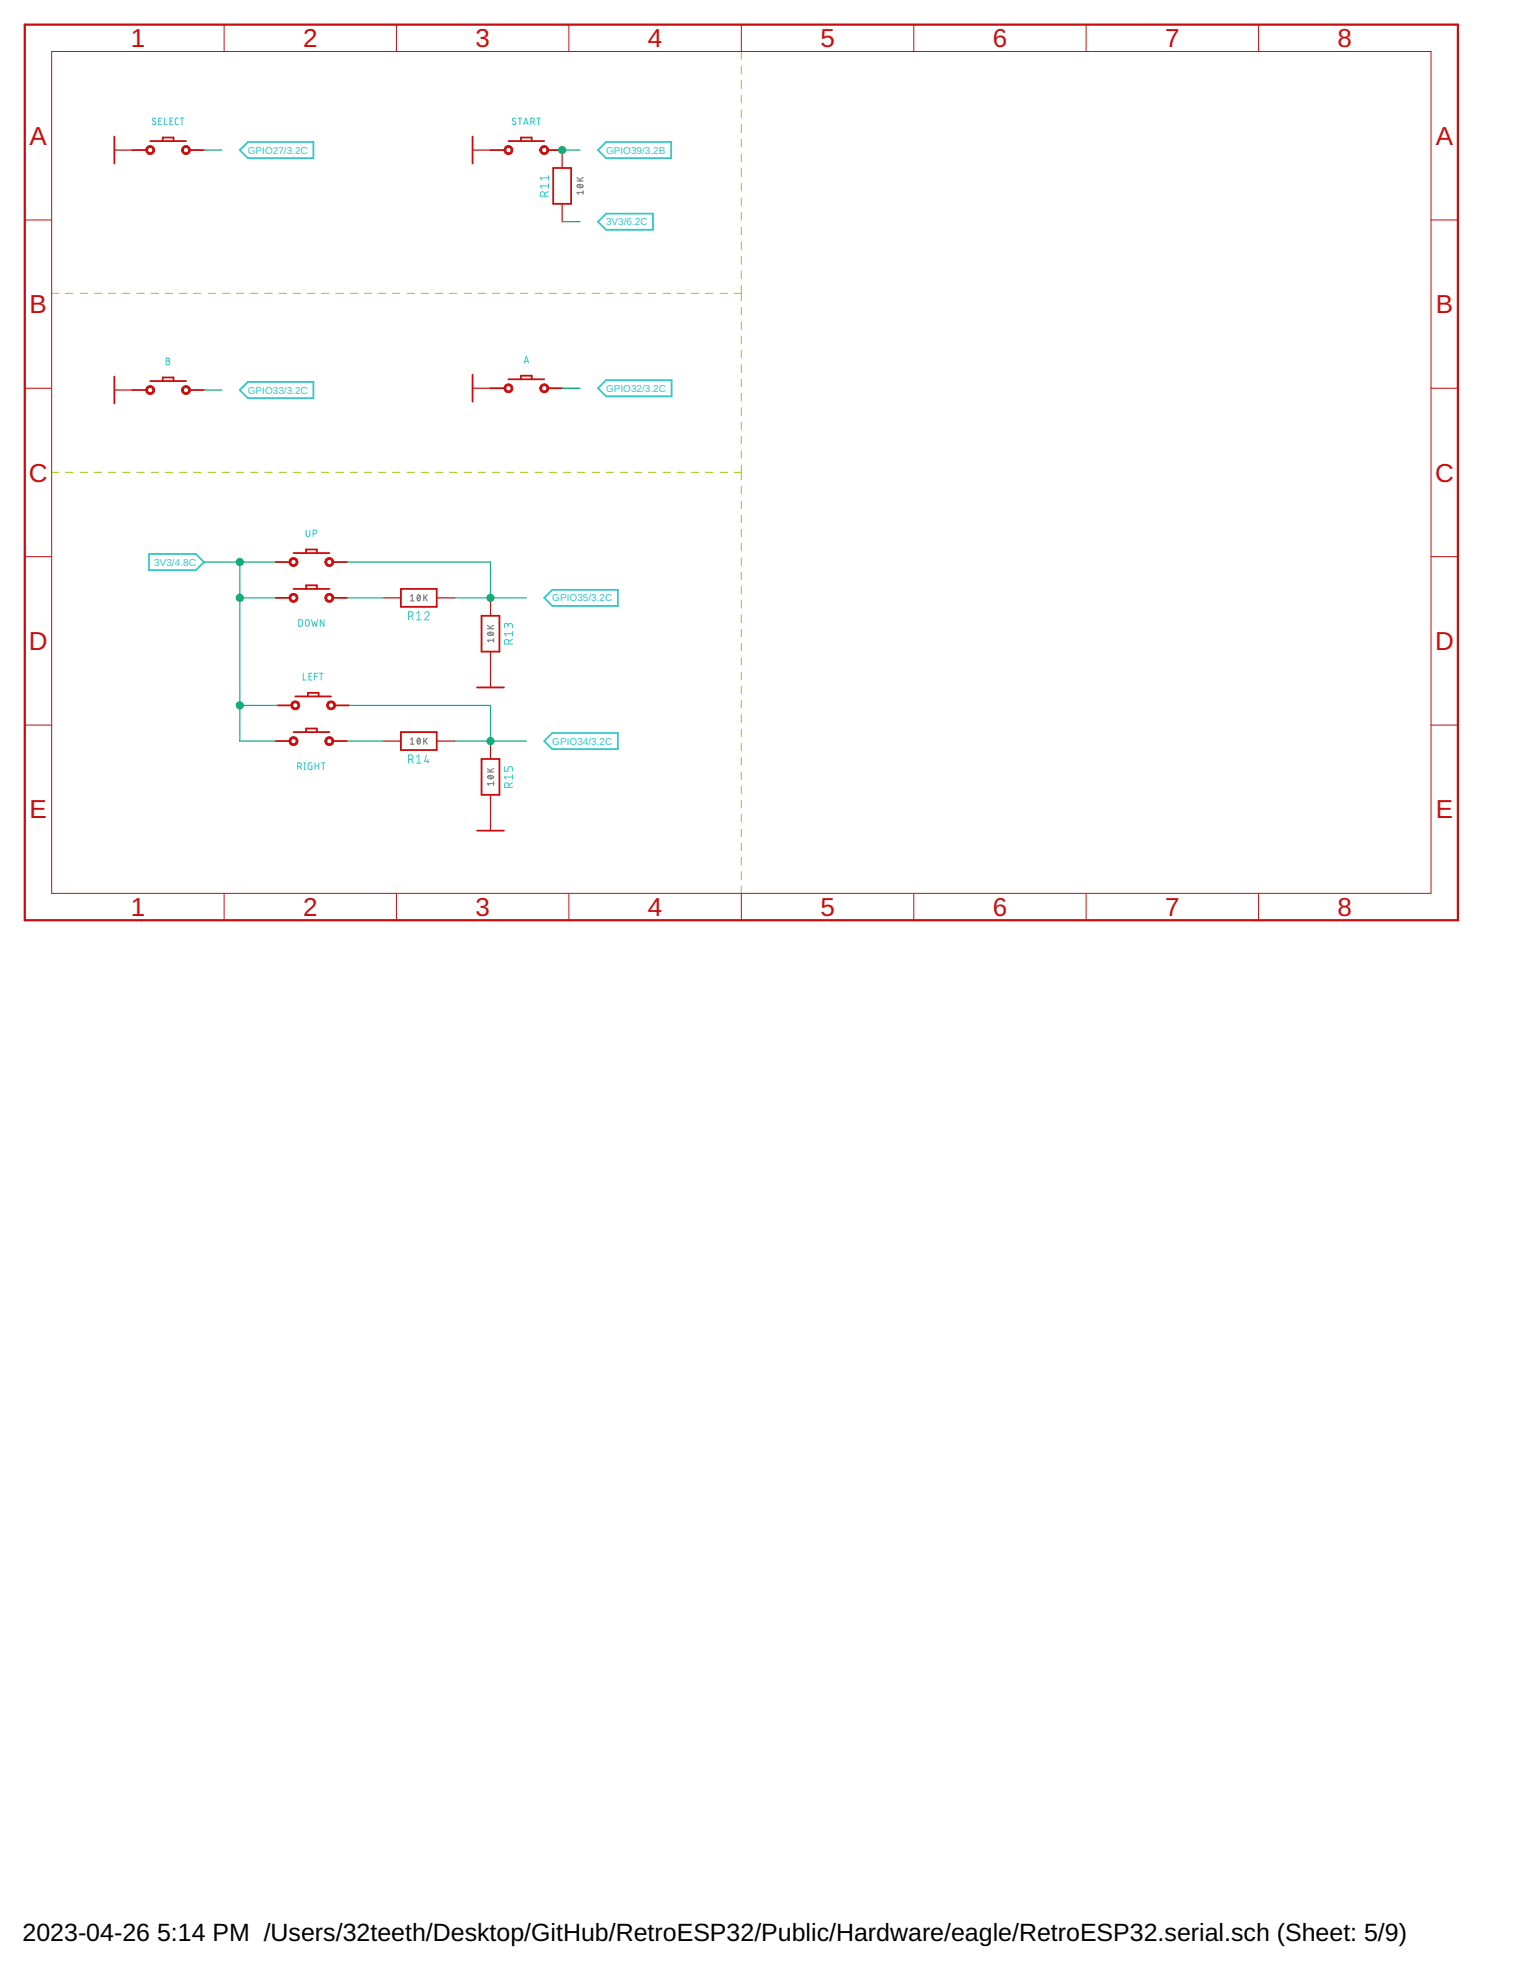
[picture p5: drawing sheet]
<svg xmlns="http://www.w3.org/2000/svg" width="216mm" height="279mm" viewBox="0 0 216 279" stroke-linecap="round" stroke-linejoin="round" font-family="sans-serif">
<g fill="none" stroke="#afd134" stroke-width=".17">
<path d="M105.1 7.3v1.1M105.1 9.4v1.1M105.1 11.5v1M105.1 13.5v1.1M105.1 15.6v1.1M105.1 17.7v1.1M105.1 19.7v1.1M105.1 21.8v1.1M105.1 23.9v1.1M105.1 26v1.1M105.1 28.1v1M105.1 30.1v1.1"/>
<path d="M105.1 32.2v1.1M105.1 34.3v1.1M105.1 36.4v1M105.1 38.4v1.1M7.3 41.6h1M9.3 41.6h1.1M11.3 41.6h1.1M13.4 41.6h1M15.4 41.6h1M17.4 41.6h1M19.4 41.6h1M21.4 41.6h1.1"/>
<path d="M23.5 41.6h1M25.5 41.6h1M27.5 41.6h1M29.5 41.6h1M31.5 41.6h1M33.5 41.6h1M35.5 41.6h1.1M37.5 41.6h1.1M39.6 41.6h1M41.6 41.6h1M43.6 41.6h1M45.6 41.6h1"/>
<path d="M47.6 41.6h1M49.7 41.6h1M51.7 41.6h1M53.7 41.6h1M55.7 41.6h1M57.7 41.6h1M59.7 41.6h1M61.7 41.6h1.1M63.8 41.6h1M65.8 41.6h1M67.8 41.6h1M69.8 41.6h1"/>
<path d="M71.8 41.6h1M73.8 41.6h1M75.9 41.6h1M77.9 41.6h1M79.9 41.6h1M81.9 41.6h1M83.9 41.6h1M85.9 41.6h1.1M87.9 41.6h1.1M90 41.6h1M92 41.6h1M94 41.6h1"/>
<path d="M96 41.6h1M98 41.6h1M100 41.6h1M102.1 41.6h1M104.1 41.6h1M105.1 40.5v2.1M105.1 43.6v1M105.1 45.6v1.1M105.1 47.7v1M105.1 49.7v1M105.1 51.7v1.1M105.1 53.8v1"/>
<path d="M105.1 55.8v1M105.1 57.8v1.1M105.1 59.9v1M7.3 67h1M9.3 67h1.1M11.3 67h1.1M13.4 67h1M15.4 67h1M17.4 67h1M19.4 67h1M21.4 67h1.1M23.5 67h1"/>
<path d="M25.5 67h1M27.5 67h1M29.5 67h1M31.5 67h1M33.5 67h1M35.5 67h1.1M37.5 67h1.1M39.6 67h1M41.6 67h1M43.6 67h1M45.6 67h1M47.6 67h1"/>
<path d="M49.7 67h1M51.7 67h1M53.7 67h1M55.7 67h1M57.7 67h1M59.7 67h1M61.7 67h1.1M63.8 67h1M65.8 67h1M67.8 67h1M69.8 67h1M71.8 67h1"/>
<path d="M73.8 67h1M75.9 67h1M77.9 67h1M79.9 67h1M81.9 67h1M83.9 67h1M85.9 67h1.1M87.9 67h1.1M90 67h1M92 67h1M94 67h1M96 67h1"/>
<path d="M98 67h1M100 67h1M102.1 67h1M104.1 67h1M105.1 61.9v1M105.1 63.9v1M105.1 65.9v2.1M105.1 69v1M105.1 71v1.1M105.1 73v1.1M105.1 75.1v1M105.1 77.1v1"/>
<path d="M105.1 79.1v1M105.1 81.1v1M105.1 83.1v1.1M105.1 85.2v1M105.1 87.2v1M105.1 89.2v1M105.1 91.2v1.1M105.1 93.3v1M105.1 95.3v1M105.1 97.3v1M105.1 99.3v1.1M105.1 101.3v1.1"/>
<path d="M105.1 103.4v1M105.1 105.4v1M105.1 107.4v1M105.1 109.4v1.1M105.1 111.5v1M105.1 113.5v1M105.1 115.5v1M105.1 117.5v1.1M105.1 119.5v1.1M105.1 121.6v1M105.1 123.6v1M105.1 125.6v1"/>
</g>
<g fill="none" stroke="#808080" stroke-width=".17">
<path d="M81.8 25.7h.9M81.8 25.2l.5 .5M81.8 26.3l.6-.1 .3 .2a.5 .5 0 0 1-.9 0zM82 26.2l.5 .4M82.7 27.3h-.9l.2 .2M82.7 27.1v.4M82.7 25.2l-.6 .3M58.2 84.5l.2-.2v.9M58.2 85.2h.5M59.2 84.3h.2a.5 .5 0 0 1 0 .9l-.2-.1-.1-.3zM59.5 84.5l-.3 .5M60.1 84.3v.9"/>
<path d="M60.3 84.6l.3 .6M60.6 84.3l-.5 .5M69.1 89.1h.9M69.1 88.6l.5 .5M69.1 89.7l.6-.1 .3 .3a.52 .52 0 0 1-.9 0zM69.3 89.7l.5 .3M70 90.8h-.9l.2 .2M70 90.5v.5M70 88.6l-.6 .3M58.2 104.8l.2-.2v.9M58.2 105.5h.5M59.2 104.7a.39 .39 0 0 1 .4 .4 .39 .39 0 0 1-.4 .4l-.1-.4z"/>
<path d="M59.5 104.8l-.3 .5M60.1 104.6v.9M60.3 105l.3 .5M60.6 104.6l-.5 .6M69.1 109.4h.9M69.1 109l.5 .4M69.1 110.1a.45 .45 0 0 1 .5-.2 .45 .45 0 0 1 .3 .4l-.2 .1h-.3l-.3-.1zM69.3 110l.5 .4M70 110.8v.5M70 111.1h-.9l.2 .2M70 109l-.6 .2"/>
</g>
<g fill="none" stroke="#32c8c8" stroke-width=".14">
<path d="M22.1 16.8l-.3-.1a.2 .2 0 0 0-.2 .2 .2 .2 0 0 0 .1 .2l.4 .4-.2 .2-.3-.2M22.5 17.2h.3M22.9 16.7h-.4v1h.4M23.3 16.7v1h.4M24.1 17.2h.3M24.5 16.7h-.4v1h.4M25.3 16.7l-.3 .1-.2 .2 .1 .6 .4 .1M25.5 16.7h.6M25.8 16.7v1M73.1 16.8l-.2-.1a.2 .2 0 0 0-.3 .2 .2 .2 0 0 0 .1 .2l.4 .3v.2l-.2 .1-.3-.2M73.4 16.7h.6M73.7 16.7v1"/>
<path d="M74.3 17.7l.2-1 .4 1M74.3 17.4h.5M75.2 17.3l.5-.1 .1-.3-.2-.1-.4-.1v1M75.6 17.3l.2 .4M76.1 16.7h.5M76.3 16.7v1M77.2 27.8v-.3a.32 .32 0 0 0-.3-.3 .32 .32 0 0 0-.3 .3v.3h1.1M77.7 27.2l-.5 .2M77.7 26.4h-1.1l.2 .3M77.7 24.9v.6M77.7 26v.7M77.7 25.2h-1.1l.2 .3"/>
<path d="M23.6 50.8l.4 .1v.2l-.2 .1 .2 .1a.25 .25 0 0 1 .1 .3 .25 .25 0 0 1-.3 .1h-.2zM23.6 51.2h.2M74.3 51.5l.3-1 .3 1M74.4 51.2h.4M43.4 75.1v.8l.2 .2 .2-.1 .1-.2v-.7M44.4 75.6h.2a.25 .25 0 0 0 .3-.2 .25 .25 0 0 0-.3-.3h-.2v1M42.4 87.8l.3 .1 .2 .1v.5l-.2 .3h-.3zM43 95.4v1h.4M43.4 87.9l.2-.1 .2 .2v.6a.25 .25 0 0 1-.3 .2 .25 .25 0 0 1-.2-.3zM43.8 95.9h.3M44.2 87.8l.2 1 .2-.7 .2 .7 .2-1M44.2 95.4h-.4v1h.4"/>
<path d="M44.6 95.9h.4M45 95.4h-.4v1M45.3 95.4h.5M45.5 95.4v1M45.9 87.8v1l-.5-1v1M57.9 87.4h.4a.33 .33 0 0 0 .3-.4 .33 .33 0 0 0-.3-.3h-.4v1.2M58.3 87.4l.3 .5M59.1 87.9h.6M59.1 87l.3-.3v1.2M60.2 87a.32 .32 0 0 1 .5-.3 .32 .32 0 0 1 0 .5l-.5 .7h.6M72 88.7a.33 .33 0 0 1 .3-.3 .33 .33 0 0 1 .4 .3v.3M72 88.9v-.3a.25 .25 0 0 0-.2-.2 .25 .25 0 0 0-.3 .2v.4"/>
<path d="M72.1 91.3v-.3a.32 .32 0 0 0-.3-.3 .32 .32 0 0 0-.3 .3v.3h1.2M72.7 90.6l-.6 .3M72.7 89.8h-1.2l.3 .3M72.7 89.5v.6M42.2 108.7l.5-.1v-.2l-.1-.2-.4-.1v1M42.5 108.7l.2 .4M43.1 108.1h.2M43.1 109.1h.2M43.2 108.1v1M44.2 108.1l-.5 .1v.7l.1 .2h.4v-.5h-.1M44.7 108.6h.5M44.7 108.1v1"/>
<path d="M45.2 108.1v1M45.6 108.1h.5M45.8 108.1v1M57.9 107.7h.4a.32 .32 0 0 0 .3-.4 .32 .32 0 0 0-.3-.3h-.4v1.2M58.3 107.7l.3 .5M59.1 107.3l.3-.3v1.2M59.1 108.2h.6M60.5 107l-.3 .9h.6M60.6 107.7v.5M71.5 108.7v.6h.5v-.4a.33 .33 0 0 1 .3-.2 .33 .33 0 0 1 .4 .2v.4M72.1 111.6v-.3a.32 .32 0 0 0-.3-.4 .32 .32 0 0 0-.3 .4v.3h1.2M72.7 109.8v.7"/>
<path d="M72.7 111l-.6 .2M72.7 110.2h-1.2l.3 .3"/>
</g>
<path d="M34 21.3l1.1-1.2h9.3v2.3h-9.3zM84.8 31.4l1.1-1.1h6.7v2.3h-6.7zM85.9 20.1h9.2v2.3h-9.2l-1.1-1.1zM34 55.3l1.1-1.2h9.3v2.3h-9.3zM84.8 55l1.1-1.1h9.3v2.3h-9.3zM21.1 78.5h6.7l1.1 1.2-1.1 1.1h-6.7zM77.2 84.8l1.1-1.2h9.3v2.3h-9.3zM77.2 105.1l1.1-1.2h9.3v2.3h-9.3z" fill="none" stroke="#32c8c8" stroke-width=".25"/>
<path d="M3.5 3.5h203.2v127h-203.2z" fill="none" stroke="#c90d0c" stroke-width=".32"/>
<g fill="none" stroke="#c90d0c" stroke-width=".14">
<path d="M7.3 7.3h195.6v119.3h-195.6zM31.8 3.5v3.8M56.2 3.5v3.8M80.6 3.5v3.8M105.1 3.5v3.8M129.5 3.5v3.8M154 3.5v3.8M178.4 3.5v3.8M3.5 31.2h3.8M202.9 31.2h3.8M3.5 55h3.8M202.9 55h3.8"/>
<path d="M3.5 78.9h3.8M202.9 78.9h3.8M3.5 102.8h3.8M202.9 102.8h3.8M31.8 126.6v3.9M56.2 126.6v3.9M80.6 126.6v3.9M105.1 126.6v3.9M129.5 126.6v3.9M154 126.6v3.9M178.4 126.6v3.9"/>
</g>
<g fill="#c90d0c" stroke="#c90d0c" stroke-width=".14">
<path d="M20.8 54.8a.64 .64 0 0 1 1.1 .2 .64 .64 0 0 1-.4 .9 .64 .64 0 0 1-.8-.6h.2a.38 .38 0 0 1 .6-.3 .38 .38 0 0 1 0 .6 .38 .38 0 0 1-.6-.2v-.1h-.2z" fill-rule="evenodd"/>
<path d="M25.9 54.8a.63 .63 0 0 1 1 .2 .63 .63 0 0 1-.4 .9 .63 .63 0 0 1-.8-.6h.3a.38 .38 0 0 1 .5-.3 .38 .38 0 0 1 .1 .6 .38 .38 0 0 1-.6-.2v-.1h-.3z" fill-rule="evenodd"/>
<path d="M71.6 20.8a.63 .63 0 0 1 1 .2 .63 .63 0 0 1-.4 .9 .63 .63 0 0 1-.8-.6h.3a.38 .38 0 0 1 .5-.4 .38 .38 0 0 1 .2 .6 .38 .38 0 0 1-.7-.1v-.1h-.3z" fill-rule="evenodd"/>
<path d="M76.7 20.8a.63 .63 0 0 1 1 .2 .63 .63 0 0 1-.4 .9 .63 .63 0 0 1-.8-.6h.3a.38 .38 0 0 1 .5-.4 .38 .38 0 0 1 .1 .6 .38 .38 0 0 1-.6-.1v-.1h-.3z" fill-rule="evenodd"/>
<path d="M20.8 20.8a.63 .63 0 0 1 1 .2 .63 .63 0 0 1-.4 .9 .63 .63 0 0 1-.7-.6h.2a.38 .38 0 0 1 .6-.3 .38 .38 0 0 1 0 .6 .38 .38 0 0 1-.6-.2v-.1h-.2z" fill-rule="evenodd"/>
<path d="M25.9 20.8a.62 .62 0 0 1 1 .2 .62 .62 0 0 1-.4 .9 .62 .62 0 0 1-.8-.6h.3a.38 .38 0 0 1 .5-.3 .38 .38 0 0 1 .1 .6 .38 .38 0 0 1-.6-.2v-.1h-.3z" fill-rule="evenodd"/>
<path d="M71.6 54.6a.64 .64 0 0 1 1 .1 .64 .64 0 0 1-.4 1 .64 .64 0 0 1-.8-.7h.3a.38 .38 0 0 1 .5-.4 .38 .38 0 0 1 .2 .6 .38 .38 0 0 1-.7 0v-.2h-.3z" fill-rule="evenodd"/>
<path d="M76.7 54.6a.64 .64 0 0 1 1 .1 .64 .64 0 0 1-.4 1 .64 .64 0 0 1-.8-.7h.3a.38 .38 0 0 1 .5-.4 .38 .38 0 0 1 .1 .6 .38 .38 0 0 1-.6 0v-.2h-.3z" fill-rule="evenodd"/>
<path d="M41.1 79.2a.63 .63 0 0 1 1 .1 .63 .63 0 0 1-.3 1 .63 .63 0 0 1-.8-.6h.2a.38 .38 0 0 1 .6-.3 .38 .38 0 0 1 .1 .6 .38 .38 0 0 1-.6-.2l-.1-.1h-.2z" fill-rule="evenodd"/>
<path d="M46.2 79.2a.63 .63 0 0 1 1 .1 .63 .63 0 0 1-.3 1 .63 .63 0 0 1-.8-.6h.2a.38 .38 0 0 1 .6-.3 .38 .38 0 0 1 0 .6 .38 .38 0 0 1-.6-.2v-.1h-.2z" fill-rule="evenodd"/>
<path d="M41.1 84.3a.63 .63 0 0 1 1 .1 .63 .63 0 0 1-.3 .9 .63 .63 0 0 1-.8-.5h.2a.38 .38 0 0 1 .6-.4 .38 .38 0 0 1 .1 .7 .38 .38 0 0 1-.6-.2l-.1-.1h-.2z" fill-rule="evenodd"/>
<path d="M46.2 84.3a.63 .63 0 0 1 1 .1 .63 .63 0 0 1-.3 .9 .63 .63 0 0 1-.8-.5h.2a.38 .38 0 0 1 .6-.4 .38 .38 0 0 1 0 .7 .38 .38 0 0 1-.6-.2v-.1h-.2z" fill-rule="evenodd"/>
<path d="M41.4 99.5a.63 .63 0 0 1 1 .1 .63 .63 0 0 1-.3 1 .63 .63 0 0 1-.9-.6h.3a.38 .38 0 0 1 .5-.3 .38 .38 0 0 1 .1 .6 .38 .38 0 0 1-.6-.2v-.1h-.3z" fill-rule="evenodd"/>
<path d="M46.5 99.5a.63 .63 0 0 1 1 .1 .63 .63 0 0 1-.4 1 .63 .63 0 0 1-.8-.6h.3a.38 .38 0 0 1 .5-.3 .38 .38 0 0 1 .1 .6 .38 .38 0 0 1-.6-.2v-.1h-.3z" fill-rule="evenodd"/>
<path d="M41.1 104.6a.63 .63 0 0 1 1 .1 .63 .63 0 0 1-.3 .9 .63 .63 0 0 1-.8-.5h.2a.38 .38 0 0 1 .6-.4 .38 .38 0 0 1 .1 .7 .38 .38 0 0 1-.6-.2l-.1-.1h-.2z" fill-rule="evenodd"/>
<path d="M46.2 104.6a.63 .63 0 0 1 1 .1 .63 .63 0 0 1-.3 .9 .63 .63 0 0 1-.8-.5h.2a.38 .38 0 0 1 .6-.4 .38 .38 0 0 1 0 .7 .38 .38 0 0 1-.6-.2v-.1h-.2z" fill-rule="evenodd"/>
</g>
<g fill="none" stroke="#c90d0c" stroke-width=".25">
<path d="M16.2 19.4v3.8M67 19.4v3.8M18.8 21.3h2M21.3 20h5.1M23.1 20v-.5h1.5v.5M26.9 21.3h2M69.5 21.3h2.1M72.1 20h5.1M73.9 20v-.5h1.5v.5M77.7 21.3h2M78.4 23.8h2.6v5.1h-2.6zM16.2 53.4v3.8"/>
<path d="M18.8 55.3h2M21.3 54h5.1M23.1 54v-.5h1.5v.5M26.9 55.3h2M67 53.1v3.8M69.5 55h2.1M72.1 53.8h5.1M73.9 53.8v-.5h1.5v.5M77.7 55h2M39.1 79.7h2M41.6 78.4h5.1M43.4 78.4v-.5h1.5v.5"/>
<path d="M47.2 79.7h2M39.1 84.8h2M39.3 100h2.1M41.6 83.5h5.1M41.9 98.7h5M43.4 83.5v-.5h1.5v.5M43.6 98.7v-.5h1.6v.5M47.2 84.8h2M47.4 100h2.1M56.8 83.5h5.1v2.5h-5.1zM67.6 97.5h3.8M68.3 87.3h2.5v5.1h-2.5z"/>
<path d="M39.1 105.1h2M41.6 103.8h5.1M43.4 103.8v-.5h1.5v.5M47.2 105.1h2M56.8 103.8h5.1v2.5h-5.1zM67.6 117.8h3.8M68.3 107.6h2.5v5.1h-2.5z"/>
</g>
<g fill="none" stroke="#c90d0c" stroke-width=".17">
<path d="M16.2 21.3h2.6M67 21.3h2.5M79.7 21.3v2.5M79.7 28.9v2.5M16.2 55.3h2.6M67 55h2.5M54.3 84.8h2.5M61.9 84.8h2.6M69.5 84.8v2.5M69.5 92.4v5.1M54.3 105.1h2.5M61.9 105.1h2.6"/>
<path d="M69.5 105.1v2.5M69.5 112.7v5.1"/>
</g>
<g fill="none" stroke="#0dab76" stroke-width=".17">
<path d="M28.9 21.3h2.6M79.7 31.4h2.5M79.7 21.3h2.5M28.9 55.3h2.6M79.7 55h2.5M28.9 79.7h10.2M34 79.7v25.4h5.1M49.2 79.7h20.3v5.1M34 84.8h5.1M34 100h5.3M49.2 84.8h5.1M49.5 100h20v5.1"/>
<path d="M64.5 84.8h10.1M49.2 105.1h5.1M64.5 105.1h10.1"/>
</g>
<g fill="#0dab76" stroke="#0dab76" stroke-width=".14">
<circle cx="34" cy="79.7" r=".51"/>
<circle cx="34" cy="84.8" r=".51"/>
<circle cx="34" cy="100" r=".51"/>
<circle cx="69.5" cy="84.8" r=".51"/>
<circle cx="69.5" cy="105.1" r=".51"/>
<circle cx="79.7" cy="21.3" r=".51"/>
</g>
<g font-size="3.7" fill="#c90d0c">
<text x="18.5" y="6.7">1</text>
<text x="43" y="6.7">2</text>
<text x="67.4" y="6.7">3</text>
<text x="91.9" y="6.7">4</text>
<text x="116.3" y="6.7">5</text>
<text x="140.7" y="6.7">6</text>
<text x="165.2" y="6.7">7</text>
<text x="189.6" y="6.7">8</text>
<text x="4.2" y="20.5">A</text>
<text x="203.5" y="20.5">A</text>
<text x="4.2" y="44.4">B</text>
<text x="203.5" y="44.4">B</text>
<text x="4.1" y="68.3">C</text>
<text x="203.4" y="68.3">C</text>
<text x="4.1" y="92.1">D</text>
<text x="203.4" y="92.1">D</text>
<text x="4.2" y="116">E</text>
<text x="203.5" y="116">E</text>
<text x="18.5" y="129.8">1</text>
<text x="43" y="129.8">2</text>
<text x="67.4" y="129.8">3</text>
<text x="91.9" y="129.8">4</text>
<text x="116.3" y="129.8">5</text>
<text x="140.7" y="129.8">6</text>
<text x="165.2" y="129.8">7</text>
<text x="189.6" y="129.8">8</text>
</g>
<g font-size="3.5">
<text x="3.2" y="275.2">2023-04-26</text>
<text x="22.3" y="275.2">5:14 PM /Users/32teeth/Desktop/GitHub/RetroESP32/Public/Hardware/eagle/RetroESP32.serial.sch (Sheet: 5/9)</text>
</g>
<g font-size="1.4" fill="#32c8c8">
<text x="35.1" y="21.8">GPIO27/3.2C</text>
<text x="85.9" y="21.8">GPIO39/3.2B</text>
<text x="85.9" y="31.9">3V3/6.2C</text>
<text x="35.1" y="55.8">GPIO33/3.2C</text>
<text x="85.9" y="55.5">GPIO32/3.2C</text>
<text x="21.9" y="80.2">3V3/4.8C</text>
<text x="78.3" y="85.3">GPIO35/3.2C</text>
<text x="78.3" y="105.6">GPIO34/3.2C</text>
</g>
</svg>
